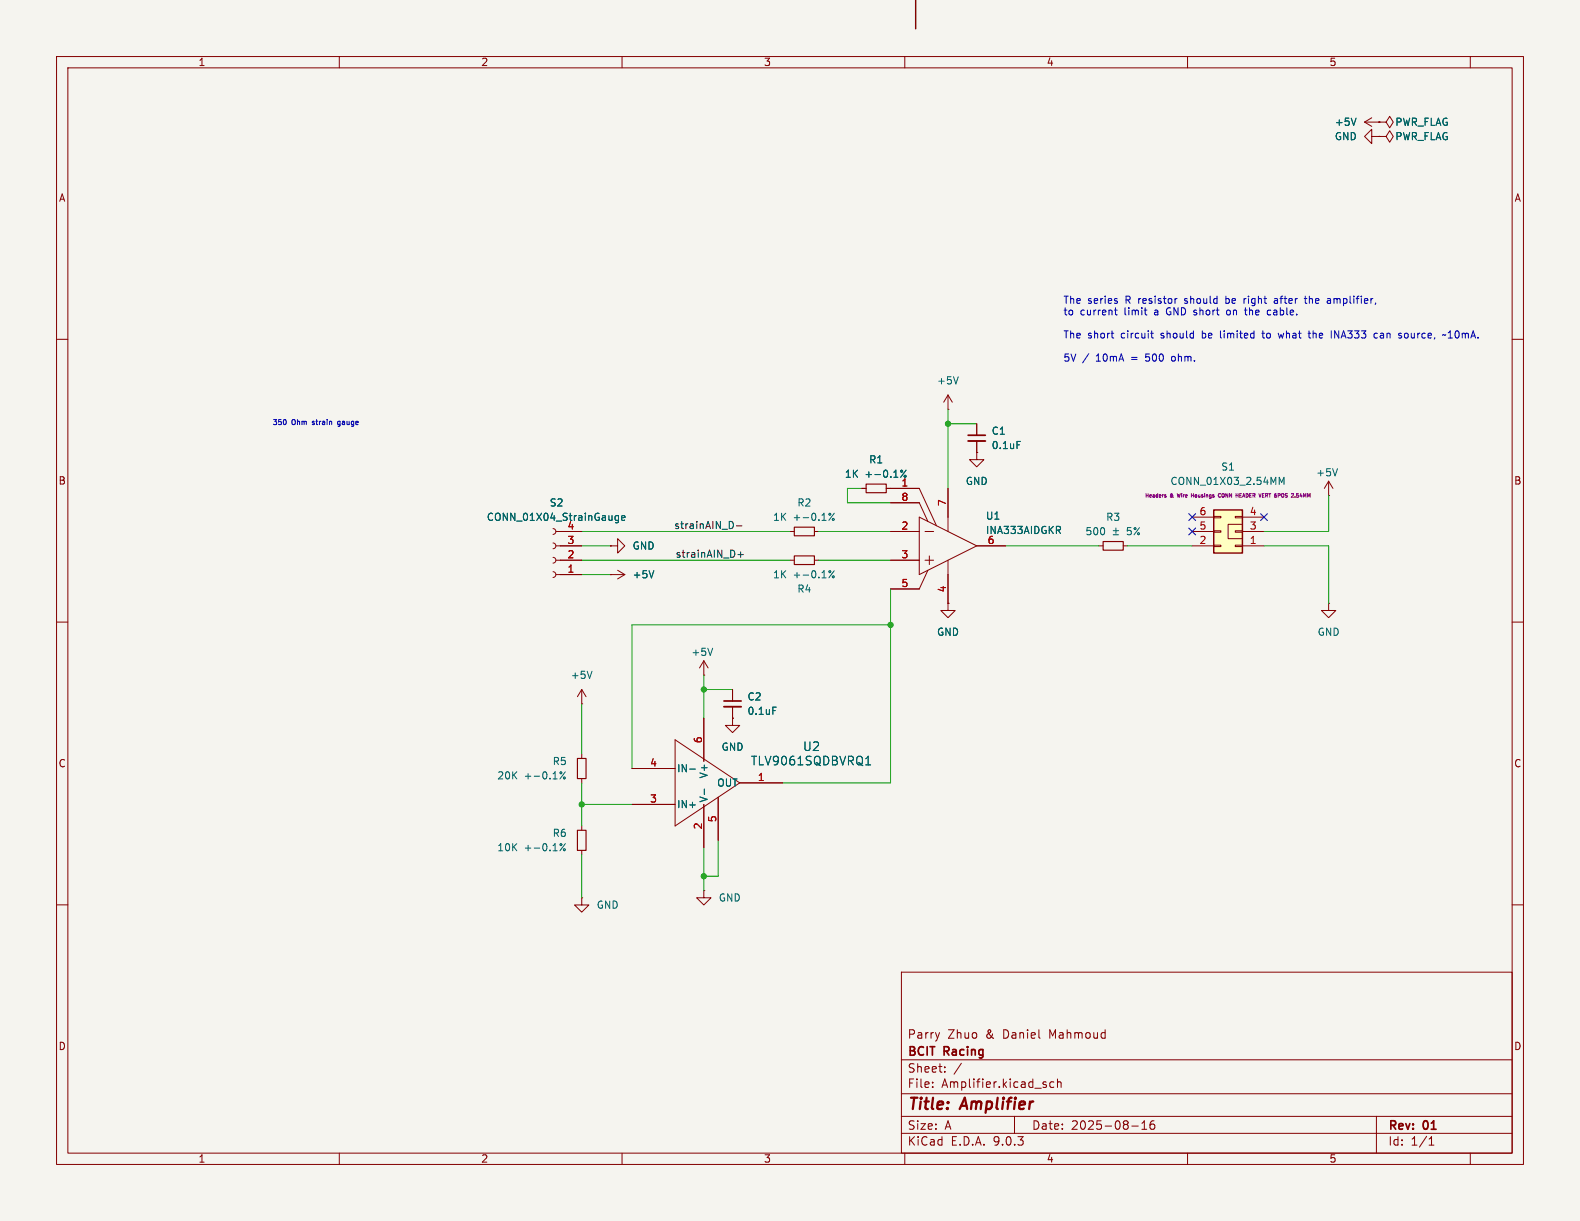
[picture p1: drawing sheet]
<svg xmlns="http://www.w3.org/2000/svg" width="279mm" height="216mm" viewBox="0 0 279 216" stroke-linecap="round" stroke-linejoin="round" font-family="sans-serif">
<path d="M0 0h279.4v215.9h-279.4z" fill="#f5f4ef" stroke="#f5f4ef" stroke-width=".18"/>
<g fill="none" stroke="#840000" stroke-width=".18">
<path d="M10 10h259.4v195.9h-259.4zM12 12h255.4v191.9h-255.4zM60 10v2M110 10v2M160 10v2M210 10v2M260 10v2M10 60h2M267.4 60h2M97.8 98.6l.3 .1 .2 .4-.2 .3-.3 .2M97.8 96l.3 .2 .2 .3-.2 .4-.3 .1M97.8 93.5l.3 .1 .2 .4-.2 .3-.3 .2"/>
<path d="M98.3 99.1h4.6M98.3 96.5h4.6M98.3 94h4.6M107.9 96.5h1.3v-1.2l1.3 1.2-1.3 1.3v-1.3M107.9 96.5h.1M139.7 99.1h.8M139.7 94h.8M144 99.1h.8M144 94h.8M194.3 96.5h.8M198.6 96.5h.8M234.9 87.6h.1"/>
<path d="M234.9 85.1l-.7 1.3M234.9 85.1l.8 1.3M234.9 85.1v2.5M10 110h2M97.8 101.1l.3 .1 .2 .4-.2 .4-.3 .1M98.3 101.6h4.6M107.9 101.6h.1M107.9 101.6h2.6M109.2 100.8l1.3 .8M110.5 101.6l-1.3 .8M124.5 119.4h.1M124.5 116.8v2.6"/>
<path d="M124.5 116.8l-.8 1.3M124.5 116.8l.7 1.3M267.4 110h2M102.9 124.5h.1M102.9 121.9v2.6M102.9 133.4v.7M102.9 137.7v.7M102.9 121.9l.7 1.3M102.9 121.9l-.8 1.3M111.8 135.9h7.6M119.4 130.8l11.4 7.6-11.4 7.7zM124.5 127v7.6"/>
<path d="M129.5 127v1.3h-1.2l1.2 1.2 1.3-1.2h-1.3M129.5 127h.1M129.5 121.9v2.1M129.5 125v2M130.8 138.4h7.6M102.9 158.8v1.2h1.2l-1.2 1.3-1.3-1.3h1.3M102.9 158.8h.1M102.9 146.1v.7M102.9 150.4v.7M111.8 142.2h7.6M124.5 157.5v1.3h1.2l-1.2 1.2-1.3-1.2h1.3M124.5 157.5h.1"/>
<path d="M124.5 142.2v7.7M127 141v7.6M10 160h2M159.4 171.9h108v32h-108zM267.4 160h2M159.4 197.4h108M159.4 193.4h108M159.4 187.4h108M164.9 192.1v.2M164.9 191.4v.1M166.1 182.6l-.3 1M167.1 189.4v.2"/>
<path d="M167.1 188.7v.1M170 188l-1.3 1.9M179.4 197.4v3M186.4 191.4l-.5-.1-.3 .3v.4l.2 .2h.6M187 191.4l.2-.1 .4 .1v.9M187 190.8v1.5M200.1 199.1h1.2M201.9 199.7h.9M201.9 198.6l.5-.4v1.5M204.1 198.2a.59 .59 0 0 0-.7 .6v.6l.1 .2 .4 .1 .2-.2 .1-.5-.1-.2h-.5l-.2 .2M243.4 197.4v6.5M60 203.9v2"/>
<path d="M110 203.9v2M159.4 200.4h108M160 203.9v2M210 203.9v2M252.7 202.5h.9M252.7 201.4l.4-.4v1.5M260 203.9v2"/>
</g>
<path d="M140.5 98.3h3.5v1.5h-3.5zM140.5 93.2h3.5v1.5h-3.5zM195.1 95.8h3.5v1.5h-3.5zM102.1 134.1h1.5v3.6h-1.5zM102.1 146.8h1.5v3.6h-1.5z" fill="none" stroke="#840000" stroke-width=".2"/>
<g fill="none" stroke="#006464" stroke-width=".18">
<path d="M109.4 91.2v1l-.3 .2h-.3M109.4 91.2h-.4l-.2 .2 .1 .6h.5M109.9 91.6l.6-.1v-.3h-.4l-.2 .2 .1 .6h.5M147.5 90.7l-.9 1.3M196.8 93.8h1M196.8 94.6h1M197.3 93.4v.9M200 93.3h-.6l-.1 .6 .2-.1h.4l.2 .2-.1 .4-.2 .2-.5-.2M201.5 93.3l-1 1.3M236.5 82.9l-.4 1.2M104.7 118.7l-.4 1.3M115.6 100.9l-.4 1.3"/>
<path d="M126 114.6l-.4 1.3M147.5 100.9l-.9 1.3M100 136.5l-1 1.2M122 136h.9M124.6 139.5v1M136.7 125h.6M153.1 135.2h.9M153.4 133.9l.1-.2v1.5M100 149.2l-1 1.2"/>
<circle cx="146.7" cy="90.9" r=".18"/>
<circle cx="147.4" cy="91.8" r=".18"/>
<circle cx="200.7" cy="93.5" r=".18"/>
<circle cx="201.3" cy="94.4" r=".18"/>
<circle cx="146.7" cy="101.1" r=".18"/>
<circle cx="147.4" cy="102" r=".18"/>
<circle cx="99.2" cy="136.6" r=".18"/>
<circle cx="99.8" cy="137.6" r=".18"/>
<circle cx="99.2" cy="149.3" r=".18"/>
<circle cx="99.8" cy="150.3" r=".18"/>
</g>
<path d="M128 124h3.1" fill="none" stroke="#840000" stroke-width=".3"/>
<path d="M128 125h3.1" fill="none" stroke="#840000" stroke-width=".33"/>
<path d="M214.6 90.2h5.1v7.6h-5.1z" fill="#ffffc2"/>
<g fill="none" stroke="#840000" stroke-width=".18">
<path d="M241.3 21.6l1.3 .8M241.3 21.6h2.5M242.6 24.1v-1.2l-1.3 1.2 1.3 1.3v-1.3h1.2M242.6 20.8l-1.3 .8M243.8 24.1h1.3l.6-1 .7 1-.7 1-.6-1M243.8 24.1h.1M243.8 21.6h1.3l.6-1 .7 1-.7 1-.6-1M243.8 21.6h.1M167.6 72.4h.1M167.6 69.9l-.7 1.2M167.6 69.9l.8 1.2M167.6 69.9v2.5"/>
<path d="M172.7 74.9v2.1M172.7 78v2M99.1 96.5h3.8M99.1 94h3.8M99.1 99.1h3.8M107.9 96.5h.1M152.4 86.4h.8M156.7 86.4h5.9l3 6.6M157.5 94h5.1M157.5 99.1h5.1M157.5 88.9h5.1l1.5 3.3M162.6 91.4l10.1 5.1-10.1 5.1z"/>
<path d="M163.6 94h1.5M163.6 99.1h1.5M164.3 98.3v1.5M167.6 86.4v7.6M167.6 99.1v7.6M172.7 80v1.3h-1.3l1.3 1.3 1.3-1.3h-1.3M172.7 80h.1M172.7 96.5h5.1M210.8 96.5h3.8M210.8 94h3.8M210.8 91.4h3.8M214.6 96.4h1.3v.2h-1.3z"/>
<path d="M214.6 93.9h1.3v.2h-1.3zM214.6 91.3h1.3v.3h-1.3zM217.2 92.7h2.5v2.6h-2.5zM218.4 96.4h1.3v.2h-1.3zM218.4 93.9h1.3v.2h-1.3zM218.4 91.3h1.3v.3h-1.3zM219.7 96.5h3.8M219.7 94h3.8M219.7 91.4h3.8M99.1 101.6h3.8M107.9 101.6h.1M164.1 100.8l-1.5 3.3h-5.1"/>
<path d="M167.6 106.7v1.3h1.3l-1.3 1.2-1.2-1.2h1.2M167.6 106.7h.1M234.9 106.7v1.3h-1.2l1.2 1.2 1.3-1.2h-1.3M234.9 106.7h.1M111.8 135.9h7.6M124.5 127v7.6M129.5 127h.1M129.5 121.9v2.1M129.5 125v2M130.8 138.4h7.6M111.8 142.2h7.6M124.5 142.2v7.7"/>
<path d="M127 141v7.6"/>
</g>
<path d="M214.6 90.2h5.1v7.6h-5.1z" fill="none" stroke="#840000" stroke-width=".25"/>
<g fill="none" stroke="#006464" stroke-width=".18">
<path d="M239.8 20.9l-.4 1.3M169.5 66.6l-.5 1.3M179.8 78.1h.7M109.4 91.2v1l-.3 .2h-.3M109.4 91.2h-.4l-.2 .2 .1 .6h.5M109.9 91.6l.6-.1v-.3h-.4l-.2 .2 .1 .6h.5M159.9 84.3v-.1l.2-.2 .1 .2v.1M160.2 83.1l-.9 1.3M187.1 93.7l.4 .6M187.5 93.2v.4M226.2 85.7v-1.3l.4 .9 .5-.9v1.3M115.6 100.9l-.4 1.3"/>
<path d="M122 136h.9M124.6 139.5v1M136.7 125h.6M153.1 135.2h.9M153.4 133.9l.1-.2v1.5"/>
<circle cx="159.4" cy="83.3" r=".18"/>
</g>
<g fill="none" stroke="#840084" stroke-width=".18">
<path d="M206 87.7l.2 .1-.3 .1M206 87.5h.2M208.2 87.3l.1 .6M210.7 87.3v.6M210.7 87.6h.3M211 87.3v.6M215.8 87.3a.28 .28 0 0 0-.4 .3 .28 .28 0 0 0 .4 .3M216.2 87.3l-.1 .2 .1 .4M219.2 87.9h.3M219.2 87.6h.3M219.2 87.3h.3M223.8 87.3h.3"/>
<path d="M224 87.6l.2 .3M224.1 87.6h-.3M227 87.3v.2v.4M230 87.3l-.1 .4h.4M230.2 87.5v.4"/>
</g>
<path d="M153.2 85.6h3.5v1.5h-3.5z" fill="none" stroke="#840000" stroke-width=".2"/>
<path d="M171.2 77h3" fill="none" stroke="#840000" stroke-width=".3"/>
<path d="M171.2 78h3" fill="none" stroke="#840000" stroke-width=".33"/>
<path d="M130.2 93h1M130.5 98.1h1M131 97.6v.9" fill="none" stroke="#0f0f0f" stroke-width=".18"/>
<path d="M161.9 0v5.1" fill="none" stroke="#000" stroke-width=".25"/>
<g fill="none" stroke="#009600" stroke-width=".18">
<path d="M167.6 72.4v14M167.6 74.9h5.1M102.9 99.1h36.8M102.9 94h36.8M102.9 96.5h5M144.8 99.1h12.7M144.8 94h12.7M152.4 86.4h-2.5v2.5h7.6M177.8 96.5h16.5M199.4 96.5h11.4M223.5 96.5h11.4v10.2M234.9 87.6v6.4h-11.4"/>
<path d="M102.9 101.6h5M124.5 119.4v7.6M157.5 110.5h-45.7v25.4M157.5 104.1v34.3h-19.1M102.9 124.5v8.9M102.9 138.4v7.7M124.5 121.9h5M102.9 151.1v7.7M102.9 142.2h8.9M124.5 149.9v7.6M127 148.6v6.3h-2.5"/>
</g>
<path d="M210.2 93.4l1.2 1.2M210.2 90.8l1.2 1.2M211.4 93.4l-1.2 1.2M211.4 90.8l-1.2 1.2M222.9 90.8l1.2 1.2M224.1 90.8l-1.2 1.2" fill="none" stroke="#000084" stroke-width=".18"/>
<g fill="none" stroke="#0000c2" stroke-width=".18">
<path d="M196.5 58.9h.4M196.8 59.8h.1M197.1 54.8h.5M197.3 54.4v1.1l.3 .2M197.6 53.3v.3M202.3 54.8h.5M202.6 55.6l.2 .1M203.5 58.9h.5M203.7 58.5v1.1l.3 .2M208.1 52.8l-.2 .1M215.8 58.5v1.1l.2 .2M216.8 52.4v1.2"/>
<path d="M216.8 53.6h.1M216.9 52.8l-.1 .1M217.3 54.8l-.3 .1-.1 .2 .1 .5 .3 .1M220 52.8v.8M220.1 54.8h.4M220.2 55.5l.3 .2M220.4 52.8l-.4 .2M223.1 58.9h.5M223.3 58.5v1.1l.3 .2M224.2 55.6h.5M225.4 52.9h.5M225.9 53.1l-.4 .1-.2 .1 .2 .3h.4"/>
<path d="M226 58.9l.3 .9 .2-.6 .3 .6M230.6 52.8h.5M230.8 52.4v1.1l.3 .1M231.3 58.9h.5M231.5 59.6l.3 .2M234.9 52.8l.3 .1 .1 .7M235.3 53.6h-.4M235.3 53.1l-.4 .1M236 59.8v-1.3l.7 1.3M243.2 58.9l.4 .1M243.6 59.7l-.4 .1M244.1 59.3v.4"/>
<path d="M248.8 58.9l-.3 .1-.1 .2v.5l.4 .1M255.2 59.2l.3 .1 .2-.1M256.1 59.8h.7M256.1 58.9l.4-.4v1.3M50.5 74.3v.7M59.8 75.3l.2 .1M59.9 74.5l-.2 .2v.2l.2 .2M207.3 63.1l-.1 .2 .1 .5"/>
</g>
<g fill="#009600" stroke="#009600" stroke-width=".18">
<circle cx="102.9" cy="142.2" r=".46"/>
<circle cx="124.5" cy="154.9" r=".46"/>
<circle cx="124.5" cy="121.9" r=".46"/>
<circle cx="167.6" cy="74.9" r=".46"/>
<circle cx="157.5" cy="110.5" r=".46"/>
</g>
<g font-size="2.8" fill="#840000">
<text x="160.4" y="196.8">Title:</text>
<text x="170.1" y="196.8">Amplifier</text>
</g>
<g font-size="2.1" fill="#006464">
<text x="132.7" y="135.5">TLV9061SQDBVRQ1</text>
<text x="141.9" y="133">U2</text>
</g>
<g font-size="2.1" fill="#840000">
<text x="160.4" y="183.9">Parry</text>
<text x="167.6" y="183.9">Zhuo</text>
<text x="174.4" y="183.9">&amp;</text>
<text x="177.5" y="183.9">Daniel</text>
<text x="185.8" y="183.9">Mahmoud</text>
<text x="160.4" y="189.9">Sheet:</text>
<text x="160.4" y="187.1">BCIT</text>
<text x="167" y="187.1">Racing</text>
<text x="160.4" y="192.6">File:</text>
<text x="166.5" y="192.6">Amplifier.kicad_sch</text>
<text x="160.4" y="202.8">KiCad</text>
<text x="160.4" y="200">Size:</text>
<text x="167.1" y="200">A</text>
<text x="168.1" y="202.8">E.D.A.</text>
<text x="175.7" y="202.8">9.0.3</text>
<text x="182.4" y="200">Date:</text>
<text x="189.4" y="200">2025-08-16</text>
<text x="245.4" y="200.2">Rev:</text>
<text x="245.4" y="202.8">Id:</text>
<text x="249.5" y="202.8">1/1</text>
<text x="251.8" y="200.2">01</text>
</g>
<g font-size="1.8" fill="#840000">
<text x="35" y="11.9">1</text>
<text x="85" y="11.9">2</text>
<text x="135" y="11.9">3</text>
<text x="185" y="11.9">4</text>
<text x="235" y="11.9">5</text>
<text x="10.3" y="35.9">A</text>
<text x="267.7" y="35.9">A</text>
<text x="10.3" y="85.9">B</text>
<text x="267.7" y="85.9">B</text>
<text x="10.3" y="135.9">C</text>
<text x="267.7" y="135.9">C</text>
<text x="10.3" y="185.9">D</text>
<text x="267.7" y="185.9">D</text>
<text x="35" y="205.8">1</text>
<text x="85" y="205.8">2</text>
<text x="135" y="205.8">3</text>
<text x="185" y="205.8">4</text>
<text x="235" y="205.8">5</text>
</g>
<g font-size="1.8" fill="#006464">
<text x="235.9" y="22.5">+5V</text>
<text x="246.6" y="22.5">PWR_FLAG</text>
<text x="235.9" y="25">GND</text>
<text x="246.6" y="25">PWR_FLAG</text>
<text x="165.6" y="68.2">+5V</text>
<text x="175.3" y="77.1">C1</text>
<text x="153.6" y="82.1">R1</text>
<text x="175.3" y="79.6">0.1uF</text>
<text x="215.9" y="83.4">S1</text>
<text x="97.1" y="89.8">S2</text>
<text x="140.9" y="89.8">R2</text>
<text x="149.3" y="84.7">1K</text>
<text x="153" y="84.7">+-0.1%</text>
<text x="170.7" y="86">GND</text>
<text x="206.9" y="86">CONN_01X03_2.54MM</text>
<text x="232.7" y="84.4">+5V</text>
<text x="86" y="92.3">CONN_01X04_StrainGauge</text>
<text x="136.6" y="92.3">1K</text>
<text x="140.3" y="92.3">+-0.1%</text>
<text x="174.3" y="92.1">U1</text>
<text x="174.3" y="94.6">INA333AIDGKR</text>
<text x="191.8" y="94.8">500</text>
<text x="195.5" y="92.3">R3</text>
<text x="111.8" y="97.4">GND</text>
<text x="111.8" y="102.5">+5V</text>
<text x="136.6" y="102.5">1K</text>
<text x="140.3" y="102.5">+-0.1%</text>
<text x="140.9" y="105">R4</text>
<text x="165.6" y="112.6">GND</text>
<text x="232.9" y="112.6">GND</text>
<text x="122.2" y="116.2">+5V</text>
<text x="100.8" y="120.2">+5V</text>
<text x="132.1" y="124.1">C2</text>
<text x="132.1" y="126.6">0.1uF</text>
<text x="97.6" y="135.5">R5</text>
<text x="119.6" y="136.8">IN-</text>
<text x="125.3" y="137.7" transform="rotate(-90 125.3 137.7)">V+</text>
<text x="127.5" y="132.9">GND</text>
<text x="87.8" y="138">20K</text>
<text x="92.7" y="138">+-0.1%</text>
<text x="119.6" y="143.1">IN+</text>
<text x="125.3" y="142" transform="rotate(-90 125.3 142)">V-</text>
<text x="126.7" y="139.3">OUT</text>
<text x="97.6" y="148.2">R6</text>
<text x="87.8" y="150.7">10K</text>
<text x="92.7" y="150.7">+-0.1%</text>
<text x="105.4" y="160.9">GND</text>
<text x="127" y="159.6">GND</text>
</g>
<g font-size="1.8" fill="#0000c2">
<text x="188" y="53.9">The</text>
<text x="192.3" y="53.9">series</text>
<text x="199.1" y="53.9">R resistor</text>
<text x="209.9" y="53.9">should</text>
<text x="217.4" y="53.9">be</text>
<text x="220.8" y="53.9">right</text>
<text x="226.4" y="53.9">after</text>
<text x="232" y="53.9">the</text>
<text x="236.2" y="53.9">amplifier,</text>
<text x="188" y="56">to</text>
<text x="191" y="56">current</text>
<text x="198.9" y="56">limit</text>
<text x="204.4" y="56">a</text>
<text x="206.7" y="56">GND short</text>
<text x="217.8" y="56">on</text>
<text x="221.3" y="56">the</text>
<text x="225.4" y="56">cable.</text>
<text x="188" y="60.1">The</text>
<text x="188" y="64.1">5V</text>
<text x="191.4" y="64.1">/</text>
<text x="192.3" y="60.1">short</text>
<text x="193.9" y="64.1">10mA</text>
<text x="198.3" y="60.1">circuit</text>
<text x="200.3" y="64.1">=</text>
<text x="203" y="64.1">500</text>
<text x="205.6" y="60.1">should</text>
<text x="207.8" y="64.1">ohm.</text>
<text x="213" y="60.1">be</text>
<text x="216.4" y="60.1">limited</text>
<text x="224.1" y="60.1">to</text>
<text x="227.2" y="60.1">what</text>
<text x="232.7" y="60.1">the</text>
<text x="236.8" y="60.1">INA333</text>
<text x="244.7" y="60.1">can</text>
<text x="249.2" y="60.1">source,</text>
<text x="257.3" y="60.1">~10mA.</text>
</g>
<g font-size="1.8" fill="#a90000">
<text x="159.3" y="86.1">1</text>
<text x="159.3" y="88.6">8</text>
<text x="167.4" y="89.6" transform="rotate(-90 167.4 89.6)">7</text>
<text x="100.3" y="93.7">4</text>
<text x="159.3" y="93.7">2</text>
<text x="212" y="93.7">5</text>
<text x="212" y="91.2">6</text>
<text x="220.9" y="93.7">3</text>
<text x="220.9" y="91.2">4</text>
<text x="100.3" y="101.3">1</text>
<text x="100.3" y="98.8">2</text>
<text x="100.3" y="96.3">3</text>
<text x="159.3" y="98.8">3</text>
<text x="174.6" y="96.3">6</text>
<text x="212" y="96.3">2</text>
<text x="220.9" y="96.3">1</text>
<text x="159.3" y="103.9">5</text>
<text x="167.4" y="104.8" transform="rotate(-90 167.4 104.8)">4</text>
<text x="124.2" y="131.5" transform="rotate(-90 124.2 131.5)">6</text>
<text x="114.9" y="135.6">4</text>
<text x="114.9" y="142">3</text>
<text x="133.9" y="138.2">1</text>
<text x="124.2" y="146.8" transform="rotate(-90 124.2 146.8)">2</text>
<text x="126.7" y="145.5" transform="rotate(-90 126.7 145.5)">5</text>
</g>
<g font-size="1.8" fill="#0f0f0f">
<text x="119.1" y="93.6">strainAIN_D-</text>
<text x="119.4" y="98.7">strainAIN_D+</text>
</g>
<g font-size="1.2" fill="#0000c2">
<text x="48.1" y="75.4">350</text>
<text x="51.6" y="75.4">Ohm</text>
<text x="55.5" y="75.4">strain</text>
<text x="60.2" y="75.4">gauge</text>
</g>
<g font-size=".9" fill="#840084">
<text x="202.4" y="88.2">Headers</text>
<text x="207" y="88.2">&amp;</text>
<text x="208.6" y="88.2">Wire</text>
<text x="211.4" y="88.2">Housings</text>
<text x="216.5" y="88.2">CONN</text>
<text x="219.9" y="88.2">HEADER</text>
<text x="224.4" y="88.2">VERT</text>
<text x="227.4" y="88.2">6POS</text>
<text x="230.7" y="88.2">2.54MM</text>
</g>
</svg>
